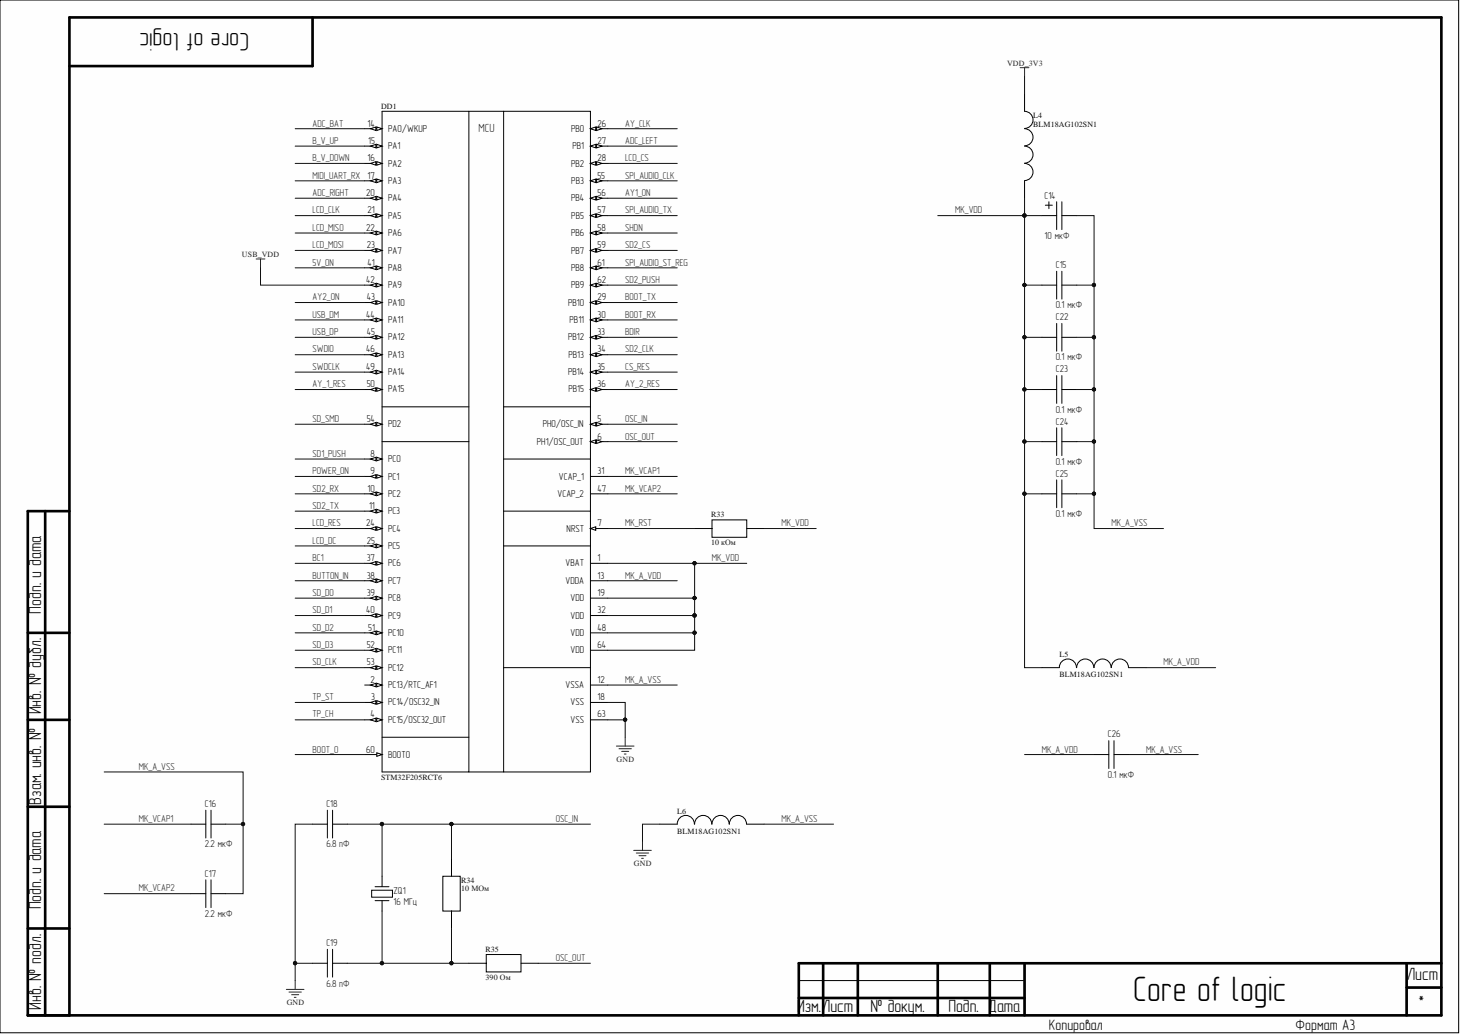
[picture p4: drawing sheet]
<svg xmlns="http://www.w3.org/2000/svg" width="420mm" height="297mm" viewBox="0 0 420 297" stroke-linecap="round" stroke-linejoin="round" font-family="sans-serif">
<path d="M0 0h419.3v296.6h-419.3z" fill="#fefefe"/>
<g fill="none" stroke="#000" stroke-width=".76">
<path d="M89.9 5v14h-69.9M13 146.8v144.9M20 146.8h-12v144.9h406.5v-286.7h-394.5v286.7M8 181.8h12M8 206.8h12M8 231.8h12M8 266.7h12M236.7 276.7v15M246.7 276.7v15M269.6 276.7v15M284.6 276.7v15M294.6 276.7v15"/>
<path d="M404.5 276.7v15M414.5 276.7h-184.8v15M229.7 286.7h64.9M404.5 283.7h10"/>
</g>
<path d="M0 0h419.4v296.7h-419.4zM104.9 37h5M109.9 32h24.9v189.8h-24.9zM134.8 32h10v189.8h-10M144.8 32h25v189.8h-25M109.9 116.9h24.9M144.8 116.9h25M109.9 126.9h24.9M144.8 131.9h25M144.8 156.8h25M109.9 211.8h24.9M229.7 281.7h64.9" fill="none" stroke="#000" stroke-width=".29"/>
<path d="M108.3 36.5l1.6 .5-1.6 .5z" fill="#fefefe"/>
<path d="M108.3 36.5l1.6 .5-1.6 .5z" fill="none" stroke="#000" stroke-width=".29"/>
<path d="M106.6 37l1.5-.5v1z" fill="#fefefe"/>
<path d="M106.6 37l1.5-.5v1zM104.9 42h5" fill="none" stroke="#000" stroke-width=".29"/>
<path d="M108.3 41.5l1.6 .5-1.6 .5z" fill="#fefefe"/>
<path d="M108.3 41.5l1.6 .5-1.6 .5z" fill="none" stroke="#000" stroke-width=".29"/>
<path d="M106.6 42l1.5-.5v1z" fill="#fefefe"/>
<path d="M104.9 46.9h5M106.6 42l1.5-.5v1z" fill="none" stroke="#000" stroke-width=".29"/>
<path d="M108.3 46.4l1.6 .5-1.6 .6z" fill="#fefefe"/>
<path d="M108.3 46.4l1.6 .5-1.6 .6z" fill="none" stroke="#000" stroke-width=".29"/>
<path d="M106.6 46.9l1.5-.5v1.1z" fill="#fefefe"/>
<path d="M104.9 51.9h5M106.6 46.9l1.5-.5v1.1z" fill="none" stroke="#000" stroke-width=".29"/>
<path d="M108.3 51.4l1.6 .5-1.6 .6z" fill="#fefefe"/>
<path d="M108.3 51.4l1.6 .5-1.6 .6z" fill="none" stroke="#000" stroke-width=".29"/>
<path d="M106.6 51.9l1.5-.5v1.1z" fill="#fefefe"/>
<path d="M104.9 56.9h5M106.6 51.9l1.5-.5v1.1z" fill="none" stroke="#000" stroke-width=".29"/>
<path d="M108.3 56.4l1.6 .5-1.6 .6z" fill="#fefefe"/>
<path d="M108.3 56.4l1.6 .5-1.6 .6z" fill="none" stroke="#000" stroke-width=".29"/>
<path d="M106.6 56.9l1.5-.5v1.1z" fill="#fefefe"/>
<path d="M106.6 56.9l1.5-.5v1.1zM104.9 61.9h5" fill="none" stroke="#000" stroke-width=".29"/>
<path d="M108.3 61.4l1.6 .5-1.6 .5z" fill="#fefefe"/>
<path d="M108.3 61.4l1.6 .5-1.6 .5z" fill="none" stroke="#000" stroke-width=".29"/>
<path d="M106.6 61.9l1.5-.5v1z" fill="#fefefe"/>
<path d="M104.9 66.9h5M106.6 61.9l1.5-.5v1z" fill="none" stroke="#000" stroke-width=".29"/>
<path d="M108.3 66.4l1.6 .5-1.6 .5z" fill="#fefefe"/>
<path d="M108.3 66.4l1.6 .5-1.6 .5z" fill="none" stroke="#000" stroke-width=".29"/>
<path d="M106.6 66.9l1.5-.5v1z" fill="#fefefe"/>
<path d="M104.9 71.9h5M106.6 66.9l1.5-.5v1z" fill="none" stroke="#000" stroke-width=".29"/>
<path d="M108.3 71.4l1.6 .5-1.6 .5z" fill="#fefefe"/>
<path d="M108.3 71.4l1.6 .5-1.6 .5z" fill="none" stroke="#000" stroke-width=".29"/>
<path d="M106.6 71.9l1.5-.5v1z" fill="#fefefe"/>
<path d="M104.9 76.9h5M106.6 71.9l1.5-.5v1z" fill="none" stroke="#000" stroke-width=".29"/>
<path d="M108.3 76.4l1.6 .5-1.6 .5z" fill="#fefefe"/>
<path d="M108.3 76.4l1.6 .5-1.6 .5z" fill="none" stroke="#000" stroke-width=".29"/>
<path d="M106.6 76.9l1.5-.5v1z" fill="#fefefe"/>
<path d="M106.6 76.9l1.5-.5v1zM104.9 81.9h5" fill="none" stroke="#000" stroke-width=".29"/>
<path d="M108.3 81.4l1.6 .5-1.6 .5z" fill="#fefefe"/>
<path d="M108.3 81.4l1.6 .5-1.6 .5z" fill="none" stroke="#000" stroke-width=".29"/>
<path d="M106.6 81.9l1.5-.5v1z" fill="#fefefe"/>
<path d="M104.9 86.9h5M106.6 81.9l1.5-.5v1z" fill="none" stroke="#000" stroke-width=".29"/>
<path d="M108.3 86.4l1.6 .5-1.6 .5z" fill="#fefefe"/>
<path d="M108.3 86.4l1.6 .5-1.6 .5z" fill="none" stroke="#000" stroke-width=".29"/>
<path d="M106.6 86.9l1.5-.5v1z" fill="#fefefe"/>
<path d="M104.9 91.9h5M106.6 86.9l1.5-.5v1z" fill="none" stroke="#000" stroke-width=".29"/>
<path d="M108.3 91.4l1.6 .5-1.6 .5z" fill="#fefefe"/>
<path d="M108.3 91.4l1.6 .5-1.6 .5z" fill="none" stroke="#000" stroke-width=".29"/>
<path d="M106.6 91.9l1.5-.5v1z" fill="#fefefe"/>
<path d="M104.9 96.9h5M106.6 91.9l1.5-.5v1z" fill="none" stroke="#000" stroke-width=".29"/>
<path d="M108.3 96.4l1.6 .5-1.6 .5z" fill="#fefefe"/>
<path d="M108.3 96.4l1.6 .5-1.6 .5z" fill="none" stroke="#000" stroke-width=".29"/>
<path d="M106.6 96.9l1.5-.5v1z" fill="#fefefe"/>
<path d="M106.6 96.9l1.5-.5v1zM104.9 101.9h5" fill="none" stroke="#000" stroke-width=".29"/>
<path d="M108.3 101.4l1.6 .5-1.6 .5z" fill="#fefefe"/>
<path d="M108.3 101.4l1.6 .5-1.6 .5z" fill="none" stroke="#000" stroke-width=".29"/>
<path d="M106.6 101.9l1.5-.5v1z" fill="#fefefe"/>
<path d="M104.9 106.9h5M106.6 101.9l1.5-.5v1z" fill="none" stroke="#000" stroke-width=".29"/>
<path d="M108.3 106.4l1.6 .5-1.6 .5z" fill="#fefefe"/>
<path d="M108.3 106.4l1.6 .5-1.6 .5z" fill="none" stroke="#000" stroke-width=".29"/>
<path d="M106.6 106.9l1.5-.5v1z" fill="#fefefe"/>
<path d="M104.9 111.9h5M106.6 106.9l1.5-.5v1z" fill="none" stroke="#000" stroke-width=".29"/>
<path d="M108.3 111.4l1.6 .5-1.6 .5z" fill="#fefefe"/>
<path d="M108.3 111.4l1.6 .5-1.6 .5z" fill="none" stroke="#000" stroke-width=".29"/>
<path d="M106.6 111.9l1.5-.5v1z" fill="#fefefe"/>
<path d="M169.8 37h5M106.6 111.9l1.5-.5v1z" fill="none" stroke="#000" stroke-width=".29"/>
<path d="M169.8 37l1.5-.5v1z" fill="#fefefe"/>
<path d="M169.8 37l1.5-.5v1z" fill="none" stroke="#000" stroke-width=".29"/>
<path d="M171.5 36.5l1.6 .5-1.6 .5z" fill="#fefefe"/>
<path d="M171.5 36.5l1.6 .5-1.6 .5zM169.8 42h5" fill="none" stroke="#000" stroke-width=".29"/>
<path d="M169.8 42l1.5-.5v1z" fill="#fefefe"/>
<path d="M169.8 42l1.5-.5v1z" fill="none" stroke="#000" stroke-width=".29"/>
<path d="M171.5 41.5l1.6 .5-1.6 .5z" fill="#fefefe"/>
<path d="M169.8 46.9h5M171.5 41.5l1.6 .5-1.6 .5z" fill="none" stroke="#000" stroke-width=".29"/>
<path d="M169.8 46.9l1.5-.5v1.1z" fill="#fefefe"/>
<path d="M169.8 46.9l1.5-.5v1.1z" fill="none" stroke="#000" stroke-width=".29"/>
<path d="M171.5 46.4l1.6 .5-1.6 .6z" fill="#fefefe"/>
<path d="M169.8 51.9h5M171.5 46.4l1.6 .5-1.6 .6z" fill="none" stroke="#000" stroke-width=".29"/>
<path d="M169.8 51.9l1.5-.5v1.1z" fill="#fefefe"/>
<path d="M169.8 51.9l1.5-.5v1.1z" fill="none" stroke="#000" stroke-width=".29"/>
<path d="M171.5 51.4l1.6 .5-1.6 .6z" fill="#fefefe"/>
<path d="M169.8 56.9h5M171.5 51.4l1.6 .5-1.6 .6z" fill="none" stroke="#000" stroke-width=".29"/>
<path d="M169.8 56.9l1.5-.5v1.1z" fill="#fefefe"/>
<path d="M169.8 56.9l1.5-.5v1.1z" fill="none" stroke="#000" stroke-width=".29"/>
<path d="M171.5 56.4l1.6 .5-1.6 .6z" fill="#fefefe"/>
<path d="M171.5 56.4l1.6 .5-1.6 .6zM169.8 61.9h5" fill="none" stroke="#000" stroke-width=".29"/>
<path d="M169.8 61.9l1.5-.5v1z" fill="#fefefe"/>
<path d="M169.8 61.9l1.5-.5v1z" fill="none" stroke="#000" stroke-width=".29"/>
<path d="M171.5 61.4l1.6 .5-1.6 .5z" fill="#fefefe"/>
<path d="M169.8 66.9h5M171.5 61.4l1.6 .5-1.6 .5z" fill="none" stroke="#000" stroke-width=".29"/>
<path d="M169.8 66.9l1.5-.5v1z" fill="#fefefe"/>
<path d="M169.8 66.9l1.5-.5v1z" fill="none" stroke="#000" stroke-width=".29"/>
<path d="M171.5 66.4l1.6 .5-1.6 .5z" fill="#fefefe"/>
<path d="M169.8 71.9h5M171.5 66.4l1.6 .5-1.6 .5z" fill="none" stroke="#000" stroke-width=".29"/>
<path d="M169.8 71.9l1.5-.5v1z" fill="#fefefe"/>
<path d="M169.8 71.9l1.5-.5v1z" fill="none" stroke="#000" stroke-width=".29"/>
<path d="M171.5 71.4l1.6 .5-1.6 .5z" fill="#fefefe"/>
<path d="M169.8 76.9h5M171.5 71.4l1.6 .5-1.6 .5z" fill="none" stroke="#000" stroke-width=".29"/>
<path d="M169.8 76.9l1.5-.5v1z" fill="#fefefe"/>
<path d="M169.8 76.9l1.5-.5v1z" fill="none" stroke="#000" stroke-width=".29"/>
<path d="M171.5 76.4l1.6 .5-1.6 .5z" fill="#fefefe"/>
<path d="M171.5 76.4l1.6 .5-1.6 .5zM169.8 81.9h5" fill="none" stroke="#000" stroke-width=".29"/>
<path d="M169.8 81.9l1.5-.5v1z" fill="#fefefe"/>
<path d="M169.8 81.9l1.5-.5v1z" fill="none" stroke="#000" stroke-width=".29"/>
<path d="M171.5 81.4l1.6 .5-1.6 .5z" fill="#fefefe"/>
<path d="M169.8 86.9h5M171.5 81.4l1.6 .5-1.6 .5z" fill="none" stroke="#000" stroke-width=".29"/>
<path d="M169.8 86.9l1.5-.5v1z" fill="#fefefe"/>
<path d="M169.8 86.9l1.5-.5v1z" fill="none" stroke="#000" stroke-width=".29"/>
<path d="M171.5 86.4l1.6 .5-1.6 .5z" fill="#fefefe"/>
<path d="M169.8 91.9h5M171.5 86.4l1.6 .5-1.6 .5z" fill="none" stroke="#000" stroke-width=".29"/>
<path d="M169.8 91.9l1.5-.5v1z" fill="#fefefe"/>
<path d="M169.8 91.9l1.5-.5v1z" fill="none" stroke="#000" stroke-width=".29"/>
<path d="M171.5 91.4l1.6 .5-1.6 .5z" fill="#fefefe"/>
<path d="M169.8 96.9h5M171.5 91.4l1.6 .5-1.6 .5z" fill="none" stroke="#000" stroke-width=".29"/>
<path d="M169.8 96.9l1.5-.5v1z" fill="#fefefe"/>
<path d="M169.8 96.9l1.5-.5v1z" fill="none" stroke="#000" stroke-width=".29"/>
<path d="M171.5 96.4l1.6 .5-1.6 .5z" fill="#fefefe"/>
<path d="M171.5 96.4l1.6 .5-1.6 .5zM169.8 101.9h5" fill="none" stroke="#000" stroke-width=".29"/>
<path d="M169.8 101.9l1.5-.5v1z" fill="#fefefe"/>
<path d="M169.8 101.9l1.5-.5v1z" fill="none" stroke="#000" stroke-width=".29"/>
<path d="M171.5 101.4l1.6 .5-1.6 .5z" fill="#fefefe"/>
<path d="M169.8 106.9h5M171.5 101.4l1.6 .5-1.6 .5z" fill="none" stroke="#000" stroke-width=".29"/>
<path d="M169.8 106.9l1.5-.5v1z" fill="#fefefe"/>
<path d="M169.8 106.9l1.5-.5v1z" fill="none" stroke="#000" stroke-width=".29"/>
<path d="M171.5 106.4l1.6 .5-1.6 .5z" fill="#fefefe"/>
<path d="M169.8 111.9h5M171.5 106.4l1.6 .5-1.6 .5z" fill="none" stroke="#000" stroke-width=".29"/>
<path d="M169.8 111.9l1.5-.5v1z" fill="#fefefe"/>
<path d="M169.8 111.9l1.5-.5v1z" fill="none" stroke="#000" stroke-width=".29"/>
<path d="M171.5 111.4l1.6 .5-1.6 .5z" fill="#fefefe"/>
<path d="M171.5 111.4l1.6 .5-1.6 .5zM104.9 121.9h5" fill="none" stroke="#000" stroke-width=".29"/>
<path d="M108.3 121.4l1.6 .5-1.6 .5z" fill="#fefefe"/>
<path d="M108.3 121.4l1.6 .5-1.6 .5z" fill="none" stroke="#000" stroke-width=".29"/>
<path d="M106.6 121.9l1.5-.5v1z" fill="#fefefe"/>
<path d="M106.6 121.9l1.5-.5v1zM104.9 216.8h5" fill="none" stroke="#000" stroke-width=".29"/>
<path d="M108.3 216.3l1.6 .5-1.6 .5z" fill="#fefefe"/>
<path d="M104.9 131.9h5M108.3 216.3l1.6 .5-1.6 .5z" fill="none" stroke="#000" stroke-width=".29"/>
<path d="M108.3 131.4l1.6 .5-1.6 .5z" fill="#fefefe"/>
<path d="M108.3 131.4l1.6 .5-1.6 .5z" fill="none" stroke="#000" stroke-width=".29"/>
<path d="M106.6 131.9l1.5-.5v1z" fill="#fefefe"/>
<path d="M104.9 136.9h5M106.6 131.9l1.5-.5v1z" fill="none" stroke="#000" stroke-width=".29"/>
<path d="M108.3 136.4l1.6 .5-1.6 .5z" fill="#fefefe"/>
<path d="M108.3 136.4l1.6 .5-1.6 .5z" fill="none" stroke="#000" stroke-width=".29"/>
<path d="M106.6 136.9l1.5-.5v1z" fill="#fefefe"/>
<path d="M106.6 136.9l1.5-.5v1zM104.9 141.9h5" fill="none" stroke="#000" stroke-width=".29"/>
<path d="M108.3 141.4l1.6 .5-1.6 .5z" fill="#fefefe"/>
<path d="M108.3 141.4l1.6 .5-1.6 .5z" fill="none" stroke="#000" stroke-width=".29"/>
<path d="M106.6 141.9l1.5-.5v1z" fill="#fefefe"/>
<path d="M104.9 146.8h5M106.6 141.9l1.5-.5v1z" fill="none" stroke="#000" stroke-width=".29"/>
<path d="M108.3 146.3l1.6 .5-1.6 .5z" fill="#fefefe"/>
<path d="M108.3 146.3l1.6 .5-1.6 .5z" fill="none" stroke="#000" stroke-width=".29"/>
<path d="M106.6 146.8l1.5-.5v1z" fill="#fefefe"/>
<path d="M104.9 151.8h5M106.6 146.8l1.5-.5v1z" fill="none" stroke="#000" stroke-width=".29"/>
<path d="M108.3 151.3l1.6 .5-1.6 .5z" fill="#fefefe"/>
<path d="M108.3 151.3l1.6 .5-1.6 .5z" fill="none" stroke="#000" stroke-width=".29"/>
<path d="M106.6 151.8l1.5-.5v1z" fill="#fefefe"/>
<path d="M104.9 156.8h5M106.6 151.8l1.5-.5v1z" fill="none" stroke="#000" stroke-width=".29"/>
<path d="M108.3 156.3l1.6 .5-1.6 .5z" fill="#fefefe"/>
<path d="M108.3 156.3l1.6 .5-1.6 .5z" fill="none" stroke="#000" stroke-width=".29"/>
<path d="M106.6 156.8l1.5-.5v1z" fill="#fefefe"/>
<path d="M106.6 156.8l1.5-.5v1zM104.9 161.8h5" fill="none" stroke="#000" stroke-width=".29"/>
<path d="M108.3 161.3l1.6 .5-1.6 .5z" fill="#fefefe"/>
<path d="M108.3 161.3l1.6 .5-1.6 .5z" fill="none" stroke="#000" stroke-width=".29"/>
<path d="M106.6 161.8l1.5-.5v1z" fill="#fefefe"/>
<path d="M104.9 166.8h5M106.6 161.8l1.5-.5v1z" fill="none" stroke="#000" stroke-width=".29"/>
<path d="M108.3 166.3l1.6 .5-1.6 .5z" fill="#fefefe"/>
<path d="M108.3 166.3l1.6 .5-1.6 .5z" fill="none" stroke="#000" stroke-width=".29"/>
<path d="M106.6 166.8l1.5-.5v1z" fill="#fefefe"/>
<path d="M104.9 171.8h5M106.6 166.8l1.5-.5v1z" fill="none" stroke="#000" stroke-width=".29"/>
<path d="M108.3 171.3l1.6 .5-1.6 .5z" fill="#fefefe"/>
<path d="M108.3 171.3l1.6 .5-1.6 .5z" fill="none" stroke="#000" stroke-width=".29"/>
<path d="M106.6 171.8l1.5-.5v1z" fill="#fefefe"/>
<path d="M104.9 176.8h5M106.6 171.8l1.5-.5v1z" fill="none" stroke="#000" stroke-width=".29"/>
<path d="M108.3 176.3l1.6 .5-1.6 .5z" fill="#fefefe"/>
<path d="M108.3 176.3l1.6 .5-1.6 .5z" fill="none" stroke="#000" stroke-width=".29"/>
<path d="M106.6 176.8l1.5-.5v1z" fill="#fefefe"/>
<path d="M106.6 176.8l1.5-.5v1zM104.9 181.8h5" fill="none" stroke="#000" stroke-width=".29"/>
<path d="M108.3 181.3l1.6 .5-1.6 .5z" fill="#fefefe"/>
<path d="M108.3 181.3l1.6 .5-1.6 .5z" fill="none" stroke="#000" stroke-width=".29"/>
<path d="M106.6 181.8l1.5-.5v1z" fill="#fefefe"/>
<path d="M104.9 186.8h5M106.6 181.8l1.5-.5v1z" fill="none" stroke="#000" stroke-width=".29"/>
<path d="M108.3 186.3l1.6 .5-1.6 .5z" fill="#fefefe"/>
<path d="M108.3 186.3l1.6 .5-1.6 .5z" fill="none" stroke="#000" stroke-width=".29"/>
<path d="M106.6 186.8l1.5-.5v1z" fill="#fefefe"/>
<path d="M104.9 191.8h5M106.6 186.8l1.5-.5v1z" fill="none" stroke="#000" stroke-width=".29"/>
<path d="M108.3 191.3l1.6 .5-1.6 .5z" fill="#fefefe"/>
<path d="M108.3 191.3l1.6 .5-1.6 .5z" fill="none" stroke="#000" stroke-width=".29"/>
<path d="M106.6 191.8l1.5-.5v1z" fill="#fefefe"/>
<path d="M104.9 196.8h5M106.6 191.8l1.5-.5v1z" fill="none" stroke="#000" stroke-width=".29"/>
<path d="M108.3 196.3l1.6 .5-1.6 .5z" fill="#fefefe"/>
<path d="M108.3 196.3l1.6 .5-1.6 .5z" fill="none" stroke="#000" stroke-width=".29"/>
<path d="M106.6 196.8l1.5-.5v1z" fill="#fefefe"/>
<path d="M106.6 196.8l1.5-.5v1zM104.9 201.8h5" fill="none" stroke="#000" stroke-width=".29"/>
<path d="M108.3 201.3l1.6 .5-1.6 .5z" fill="#fefefe"/>
<path d="M108.3 201.3l1.6 .5-1.6 .5z" fill="none" stroke="#000" stroke-width=".29"/>
<path d="M106.6 201.8l1.5-.5v1z" fill="#fefefe"/>
<path d="M104.9 206.8h5M106.6 201.8l1.5-.5v1z" fill="none" stroke="#000" stroke-width=".29"/>
<path d="M108.3 206.3l1.6 .5-1.6 .5z" fill="#fefefe"/>
<path d="M108.3 206.3l1.6 .5-1.6 .5z" fill="none" stroke="#000" stroke-width=".29"/>
<path d="M106.6 206.8l1.5-.5v1z" fill="#fefefe"/>
<path d="M169.8 121.9h5M106.6 206.8l1.5-.5v1z" fill="none" stroke="#000" stroke-width=".29"/>
<path d="M169.8 121.9l1.5-.5v1z" fill="#fefefe"/>
<path d="M169.8 121.9l1.5-.5v1z" fill="none" stroke="#000" stroke-width=".29"/>
<path d="M171.5 121.4l1.6 .5-1.6 .5z" fill="#fefefe"/>
<path d="M169.8 126.9h5M171.5 121.4l1.6 .5-1.6 .5z" fill="none" stroke="#000" stroke-width=".29"/>
<path d="M169.8 126.9l1.5-.5v1z" fill="#fefefe"/>
<path d="M169.8 126.9l1.5-.5v1z" fill="none" stroke="#000" stroke-width=".29"/>
<path d="M171.5 126.4l1.6 .5-1.6 .5z" fill="#fefefe"/>
<path d="M171.5 126.4l1.6 .5-1.6 .5zM169.8 151.8h5" fill="none" stroke="#000" stroke-width=".29"/>
<path d="M169.8 151.8l1.5-.5v1z" fill="#fefefe"/>
<g fill="none" stroke="#000" stroke-width=".29">
<path d="M294.6 27v5a2.46 2.46 0 0 1 2.4 2.4 2.46 2.46 0 0 1-2.4 2.5M294.6 37a2.46 2.46 0 0 1 2.4 2.4 2.46 2.46 0 0 1-2.4 2.5M294.6 42a2.45 2.45 0 0 1 2.4 2.4 2.45 2.45 0 0 1-2.4 2.5M294.6 46.9a2.46 2.46 0 0 1 2.4 2.5 2.46 2.46 0 0 1-2.4 2.5M294.6 51.9v5M300.6 58.9h2M301.6 58v1.9M303.8 58v8M305.3 58v8M299.6 61.9h4.2M303.8 77.9v8M305.3 61.9h4.3"/>
<path d="M305.3 77.9v8M299.6 81.9h4.2M299.6 96.9h4.2M303.8 92.9v8M305.3 92.9v8M305.3 81.9h4.3M305.3 96.9h4.3M299.6 111.9h4.2M303.8 107.9v8M305.3 107.9v8M305.3 111.9h4.3M169.8 136.9h5"/>
<path d="M299.6 126.9h4.2M303.8 122.9v8M303.8 137.9v7.9M305.3 122.9v8M305.3 137.9v7.9M305.3 126.9h4.3M144.8 146.8h25M169.8 151.8l1.5-.5v1zM169.8 141.9h5M199.7 151.8h5M204.7 149.3h10v5h-10zM214.7 151.8h5"/>
<path d="M299.6 141.9h4.2M305.3 141.9h4.3M169.8 176.8h5M169.8 161.8h5M169.8 166.8h5M169.8 171.8h5M144.8 191.8h25M169.8 181.8h5M169.8 186.8h5M169.8 196.8h5M309.5 191.8a2.46 2.46 0 0 0-2.4-2.5 2.46 2.46 0 0 0-2.5 2.5h-5M314.5 191.8a2.46 2.46 0 0 0-2.5-2.5 2.46 2.46 0 0 0-2.4 2.5"/>
<path d="M319.5 191.8a2.45 2.45 0 0 0-2.5-2.5 2.45 2.45 0 0 0-2.4 2.5M324.5 191.8a2.46 2.46 0 0 0-2.5-2.5 2.46 2.46 0 0 0-2.4 2.5M324.6 191.8h5M169.8 201.8h5M169.8 206.8h5M314.6 216.8h4.2M318.8 212.8v8M320.3 216.8h4.3M320.3 212.8v8M54.9 236.8h4.3M59.2 232.7v8M60.7 236.8h4.2"/>
<path d="M60.7 232.7v8M89.9 236.8h4.2M94.1 232.7v8M95.6 236.8h4.3M95.6 232.7v8M199.7 236.8a2.46 2.46 0 0 0-2.5-2.6 2.46 2.46 0 0 0-2.5 2.6h-5M204.7 236.8a2.46 2.46 0 0 0-2.5-2.6 2.46 2.46 0 0 0-2.5 2.6M209.6 236.8a2.46 2.46 0 0 0-2.4-2.6 2.46 2.46 0 0 0-2.5 2.6M214.6 236.8a2.46 2.46 0 0 0-2.4-2.6 2.46 2.46 0 0 0-2.5 2.6M214.7 236.8h5M54.9 256.7h4.3M59.2 252.7v8"/>
<path d="M60.7 252.7v8M60.7 256.7h4.2M106.9 255.7h6v2h-6zM107.9 254.7h3.9M107.9 258.7h3.9M109.9 251.7v3M109.9 258.7v3M127.3 251.7h5v10h-5zM129.8 246.7v5M89.9 276.7h4.2M94.1 272.7v8M95.6 272.7v8"/>
<path d="M95.6 276.7h4.3M129.8 261.7v5M134.8 276.7h5M139.8 274.2h10v5h-10zM149.8 276.7h5"/>
</g>
<g fill="none" stroke="#262626" stroke-width=".29">
<path d="M293.3 19.4h2.6M294.6 19.4v2.6M73.6 74.4h2.6M74.9 74.4v2.5M177.2 214.3h5.1M178 215.1h3.5M178.8 215.9h2M179.5 216.6h.5M179.8 211.8v2.5M182.2 244.3h5.1M183 245.1h3.5M183.7 245.8h2.1"/>
<path d="M184.5 246.6h.5M184.7 241.8v2.5M82.3 284.2h5.1M83.1 285h3.5M83.9 285.8h2M84.6 286.5h.5M84.9 281.7v2.5"/>
</g>
<g fill="none" stroke="#0e0e0e" stroke-width=".29">
<path d="M84.9 37h20M174.8 37h19.9M294.6 22v5M84.9 42h20M84.9 51.9h20M84.9 56.9h20M84.9 46.9h20M174.8 42h19.9M174.8 51.9h19.9M174.8 56.9h19.9M174.8 46.9h19.9M294.6 56.9v5h5"/>
<path d="M74.9 76.9v5h30M84.9 61.9h20M84.9 66.9h20M84.9 71.9h20M84.9 76.9h20M174.8 61.9h19.9M174.8 66.9h19.9M174.8 71.9h19.9M174.8 76.9h19.9M269.6 61.9h25v20h5M309.6 61.9h5v20h-5M84.9 96.9h20"/>
<path d="M84.9 86.9h20M84.9 91.9h20M174.8 96.9h19.9M174.8 86.9h19.9M174.8 81.9h19.9M174.8 91.9h19.9M294.6 81.9v109.9h5M294.6 96.9h5M309.6 96.9h5M314.6 81.9v60h-5M84.9 111.9h20M84.9 101.9h20"/>
<path d="M84.9 106.9h20M174.8 111.9h19.9M174.8 101.9h19.9M174.8 106.9h19.9M294.6 111.9h5M309.6 111.9h5M84.9 136.9h20M84.9 121.9h20M84.9 131.9h20M174.8 136.9h19.9M174.8 121.9h19.9M174.8 126.9h19.9"/>
<path d="M294.6 126.9h5M309.6 126.9h5M84.9 151.8h20M84.9 141.9h20M84.9 146.8h20M84.9 156.8h20M174.8 151.8h24.9M174.8 141.9h19.9M219.7 151.8h15M294.6 141.9h5M314.6 141.9v9.9h19.9M84.9 161.8h20"/>
<path d="M84.9 166.8h20M84.9 176.8h20M84.9 171.8h20M174.8 171.8h24.9v5M174.8 161.8h24.9v10M174.8 166.8h19.9M174.8 176.8h24.9M199.7 176.8v5h-24.9M199.7 161.8h15M84.9 191.8h20M84.9 181.8h20M84.9 186.8h20"/>
<path d="M174.8 196.8h19.9M199.7 181.8v5h-24.9M329.6 191.8h19.9M84.9 206.8h20M84.9 216.8h20M84.9 201.8h20M174.8 201.8h5v10M174.8 206.8h5M294.6 216.8h20M324.6 216.8h19.9M30 221.8h39.9v15M30 236.8h24.9"/>
<path d="M64.9 236.8h5v19.9h-5M89.9 236.8h-5v39.9M99.9 236.8h10v14.9M109.9 236.8h19.9v9.9M129.8 236.8h40M189.7 236.8h-5v5M219.7 236.8h20M30 256.7h24.9M89.9 276.7h-5v5M109.9 261.7v15h-10M129.8 266.7v10h-19.9M129.8 276.7h5"/>
<path d="M154.8 276.7h15"/>
</g>
<g fill="#0e0e0e" stroke="#0e0e0e" stroke-width=".29">
<circle cx="294.6" cy="81.9" r=".47"/>
<circle cx="294.6" cy="61.9" r=".47"/>
<circle cx="199.7" cy="161.8" r=".47"/>
<circle cx="199.7" cy="181.8" r=".47"/>
<circle cx="199.7" cy="176.8" r=".47"/>
<circle cx="199.7" cy="171.8" r=".47"/>
<circle cx="179.7" cy="206.8" r=".47"/>
<circle cx="84.8" cy="276.7" r=".47"/>
<circle cx="109.8" cy="236.7" r=".47"/>
<circle cx="109.8" cy="276.7" r=".47"/>
<circle cx="129.8" cy="236.7" r=".47"/>
<circle cx="129.8" cy="276.7" r=".47"/>
<circle cx="314.5" cy="126.8" r=".47"/>
<circle cx="314.5" cy="111.9" r=".47"/>
<circle cx="314.5" cy="96.9" r=".47"/>
<circle cx="294.6" cy="96.9" r=".47"/>
<circle cx="294.6" cy="111.9" r=".47"/>
<circle cx="294.6" cy="126.8" r=".47"/>
<circle cx="294.6" cy="141.8" r=".47"/>
<circle cx="314.5" cy="81.9" r=".47"/>
<circle cx="314.5" cy="141.8" r=".47"/>
<circle cx="69.9" cy="236.7" r=".47"/>
</g>
<text font-size="10.1" x="325.9" y="287.5">Core of logic</text>
<text font-size="7.3" x="71.6" y="9.6" transform="rotate(-180 71.6 9.6)">Core of logic</text>
<g font-size="5.1">
<text x="11.8" y="176.3" transform="rotate(-90 11.8 176.3)">Подп. и дата</text>
<text x="11.8" y="205.2" transform="rotate(-90 11.8 205.2)">Инв. № дубл.</text>
<text x="11.8" y="231.1" transform="rotate(-90 11.8 231.1)">Взам. инв. №</text>
<text x="11.8" y="261.3" transform="rotate(-90 11.8 261.3)">Подп. и дата</text>
<text x="404.5" y="281.6">Лист</text>
<text x="11.8" y="290.1" transform="rotate(-90 11.8 290.1)">Инв. № подл.</text>
<text x="229.2" y="290.6">Изм.Лист</text>
<text x="250.3" y="290.6">№ докум.</text>
<text x="272.8" y="290.6">Подп. Дата</text>
<text x="407.6" y="289.6">*</text>
</g>
<g font-size="4.3">
<text x="301.6" y="295.8">Копировал</text>
<text x="372.5" y="295.8">Формат А3</text>
</g>
<text font-size="3.4" fill="#1c1c1c" x="137.6" y="38">MCU</text>
<g font-size="2.9" fill="#262626">
<text x="89.9" y="36.4">ADC_BAT</text>
<text x="89.9" y="41.4">B_V_UP</text>
<text x="179.8" y="41.4">ADC_LEFT</text>
<text x="179.8" y="36.4">AY_CLK</text>
<text x="89.9" y="46.4">B_V_DOWN</text>
<text x="179.8" y="46.4">LCD_CS</text>
<text x="89.9" y="51.3">MIDI_UART_RX</text>
<text x="179.8" y="51.3">SPI_AUDIO_CLK</text>
<text x="89.9" y="56.3">ADC_RIGHT</text>
<text x="179.8" y="56.3">AY1_ON</text>
<text x="89.9" y="61.3">LCD_CLK</text>
<text x="179.8" y="61.3">SPI_AUDIO_TX</text>
<text x="274.6" y="61.3">MK_VDD</text>
<text x="89.9" y="66.3">LCD_MISO</text>
<text x="89.9" y="71.3">LCD_MOSI</text>
<text x="179.8" y="66.3">SHDN</text>
<text x="179.8" y="71.3">SD2_CS</text>
<text x="89.9" y="76.3">5V_ON</text>
<text x="179.8" y="76.3">SPI_AUDIO_ST_REG</text>
<text x="179.8" y="81.3">SD2_PUSH</text>
<text x="89.9" y="86.3">AY2_ON</text>
<text x="179.8" y="86.3">BOOT_TX</text>
<text x="89.9" y="91.3">USB_DM</text>
<text x="179.8" y="91.3">BOOT_RX</text>
<text x="89.9" y="101.2">SWDIO</text>
<text x="89.9" y="96.3">USB_DP</text>
<text x="179.8" y="101.2">SD2_CLK</text>
<text x="179.8" y="96.3">BDIR</text>
<text x="89.9" y="106.2">SWDCLK</text>
<text x="179.8" y="106.2">CS_RES</text>
<text x="89.9" y="111.2">AY_1_RES</text>
<text x="179.8" y="111.2">AY_2_RES</text>
<text x="89.9" y="121.3">SD_SMD</text>
<text x="179.8" y="121.3">OSC_IN</text>
<text x="89.9" y="131.3">SD1_PUSH</text>
<text x="179.8" y="126.3">OSC_OUT</text>
<text x="89.9" y="136.3">POWER_ON</text>
<text x="179.8" y="136.3">MK_VCAP1</text>
<text x="89.9" y="141.2">SD2_RX</text>
<text x="179.8" y="141.2">MK_VCAP2</text>
<text x="89.9" y="146.2">SD2_TX</text>
<text x="89.9" y="151.2">LCD_RES</text>
<text x="179.8" y="151.2">MK_RST</text>
<text x="224.7" y="151.2">MK_VDD</text>
<text x="319.6" y="151.2">MK_A_VSS</text>
<text x="89.9" y="161.2">BC1</text>
<text x="89.9" y="156.2">LCD_DC</text>
<text x="204.7" y="161.2">MK_VDD</text>
<text x="89.9" y="166.2">BUTTON_IN</text>
<text x="179.8" y="166.2">MK_A_VDD</text>
<text x="89.9" y="171.2">SD_D0</text>
<text x="89.9" y="176.2">SD_D1</text>
<text x="89.9" y="181.2">SD_D2</text>
<text x="89.9" y="186.2">SD_D3</text>
<text x="89.9" y="191.1">SD_CLK</text>
<text x="334.6" y="191.1">MK_A_VDD</text>
<text x="179.8" y="196.1">MK_A_VSS</text>
<text x="89.9" y="201.1">TP_ST</text>
<text x="89.9" y="206.1">TP_CH</text>
<text x="39.9" y="221.2">MK_A_VSS</text>
<text x="89.9" y="216.2">BOOT_0</text>
<text x="299.6" y="216.2">MK_A_VDD</text>
<text x="329.6" y="216.2">MK_A_VSS</text>
<text x="39.9" y="236.1">MK_VCAP1</text>
<text x="159.8" y="236.1">OSC_IN</text>
<text x="224.7" y="236.1">MK_A_VSS</text>
<text x="39.9" y="256.1">MK_VCAP2</text>
<text x="159.8" y="276.1">OSC_OUT</text>
</g>
<g font-size="2.9">
<text x="105.7" y="36.4">14</text>
<text x="105.9" y="41.4">15</text>
<text x="111.6" y="37.9">PA0/WKUP</text>
<text x="164.2" y="37.9">PB0</text>
<text x="171.8" y="36.4">26</text>
<text x="171.8" y="41.4">27</text>
<text x="105.7" y="46.4">16</text>
<text x="111.6" y="42.9">PA1</text>
<text x="111.6" y="47.9">PA2</text>
<text x="164.2" y="47.9">PB2</text>
<text x="164.6" y="42.9">PB1</text>
<text x="171.8" y="46.4">28</text>
<text x="105.7" y="51.3">17</text>
<text x="111.6" y="52.9">PA3</text>
<text x="164.3" y="52.9">PB3</text>
<text x="171.8" y="51.3">55</text>
<text x="105.3" y="56.3">20</text>
<text x="111.6" y="57.9">PA4</text>
<text x="164.2" y="57.9">PB4</text>
<text x="171.8" y="56.3">56</text>
<text x="105.7" y="61.3">21</text>
<text x="111.6" y="62.8">PA5</text>
<text x="164.3" y="62.8">PB5</text>
<text x="171.8" y="61.3">57</text>
<text x="105.3" y="66.3">22</text>
<text x="105.4" y="71.3">23</text>
<text x="111.6" y="67.8">PA6</text>
<text x="164.2" y="67.8">PB6</text>
<text x="171.8" y="66.3">58</text>
<text x="171.8" y="71.3">59</text>
<text x="105.7" y="76.3">41</text>
<text x="111.6" y="72.8">PA7</text>
<text x="111.6" y="77.8">PA8</text>
<text x="164.2" y="72.8">PB7</text>
<text x="164.2" y="77.8">PB8</text>
<text x="171.8" y="76.3">61</text>
<text x="105.3" y="81.3">42</text>
<text x="111.6" y="82.8">PA9</text>
<text x="164.2" y="82.8">PB9</text>
<text x="171.8" y="81.3">62</text>
<text x="105.4" y="86.3">43</text>
<text x="111.6" y="87.8">PA10</text>
<text x="163.3" y="87.8">PB10</text>
<text x="171.8" y="86.3">29</text>
<text x="105.3" y="91.3">44</text>
<text x="111.6" y="92.8">PA11</text>
<text x="163.8" y="92.8">PB11</text>
<text x="171.8" y="91.3">30</text>
<text x="105.3" y="101.2">46</text>
<text x="105.4" y="96.3">45</text>
<text x="111.6" y="97.8">PA12</text>
<text x="163.3" y="97.8">PB12</text>
<text x="171.8" y="96.3">33</text>
<text x="171.8" y="101.2">34</text>
<text x="105.3" y="106.2">49</text>
<text x="111.6" y="102.8">PA13</text>
<text x="111.6" y="107.8">PA14</text>
<text x="163.3" y="107.8">PB14</text>
<text x="163.4" y="102.8">PB13</text>
<text x="171.8" y="106.2">35</text>
<text x="105.4" y="111.2">50</text>
<text x="111.6" y="112.7">PA15</text>
<text x="163.4" y="112.7">PB15</text>
<text x="171.8" y="111.2">36</text>
<text x="105.4" y="121.3">54</text>
<text x="111.6" y="122.8">PD2</text>
<text x="156.1" y="122.8">PH0/OSC_IN</text>
<text x="171.8" y="121.3">5</text>
<text x="106.5" y="131.3">8</text>
<text x="154.4" y="127.8">PH1/OSC_OUT</text>
<text x="171.8" y="126.3">6</text>
<text x="106.5" y="136.3">9</text>
<text x="111.6" y="132.8">PC0</text>
<text x="111.6" y="137.8">PC1</text>
<text x="160.7" y="137.8">VCAP_1</text>
<text x="171.8" y="136.3">31</text>
<text x="105.7" y="141.2">10</text>
<text x="111.6" y="142.8">PC2</text>
<text x="160.3" y="142.8">VCAP_2</text>
<text x="171.8" y="141.2">47</text>
<text x="106.1" y="146.2">11</text>
<text x="111.6" y="147.8">PC3</text>
<text x="105.3" y="151.2">24</text>
<text x="111.6" y="152.7">PC4</text>
<text x="162.9" y="152.7">NRST</text>
<text x="171.8" y="151.2">7</text>
<text x="105.4" y="156.2">25</text>
<text x="105.4" y="161.2">37</text>
<text x="111.6" y="157.7">PC5</text>
<text x="171.8" y="161.2">1</text>
<text x="105.4" y="166.2">38</text>
<text x="111.6" y="162.7">PC6</text>
<text x="111.6" y="167.7">PC7</text>
<text x="162.6" y="162.7">VBAT</text>
<text x="162.6" y="167.7">VDDA</text>
<text x="171.8" y="166.2">13</text>
<text x="105.4" y="171.2">39</text>
<text x="111.6" y="172.7">PC8</text>
<text x="164" y="172.7">VDD</text>
<text x="171.8" y="171.2">19</text>
<text x="105.3" y="176.2">40</text>
<text x="111.6" y="177.7">PC9</text>
<text x="164" y="177.7">VDD</text>
<text x="171.8" y="176.2">32</text>
<text x="105.9" y="181.2">51</text>
<text x="111.6" y="182.7">PC10</text>
<text x="164" y="182.7">VDD</text>
<text x="171.8" y="181.2">48</text>
<text x="105.4" y="186.2">52</text>
<text x="105.5" y="191.1">53</text>
<text x="111.6" y="187.7">PC11</text>
<text x="164" y="187.7">VDD</text>
<text x="171.8" y="186.2">64</text>
<text x="106.5" y="196.1">2</text>
<text x="111.6" y="192.7">PC12</text>
<text x="111.6" y="197.7">PC13/RTC_AF1</text>
<text x="162.6" y="197.7">VSSA</text>
<text x="171.8" y="196.1">12</text>
<text x="106.7" y="201.1">3</text>
<text x="111.6" y="202.6">PC14/OSC32_IN</text>
<text x="164" y="202.6">VSS</text>
<text x="171.8" y="201.1">18</text>
<text x="106.5" y="206.1">4</text>
<text x="111.6" y="207.6">PC15/OSC32_OUT</text>
<text x="164" y="207.6">VSS</text>
<text x="171.8" y="206.1">63</text>
<text x="105.3" y="216.2">60</text>
<text x="111.6" y="217.7">BOOT0</text>
</g>
<g font-size="2.9" fill="#0e0e0e">
<text x="300.3" y="57.1">C14</text>
<text x="300.3" y="68.6">10 мкФ</text>
<text x="303.6" y="77.1">C15</text>
<text x="303.6" y="88.6">0.1 мкФ</text>
<text x="303.6" y="92">C22</text>
<text x="303.6" y="103.5">0.1 мкФ</text>
<text x="303.6" y="107">C23</text>
<text x="303.6" y="118.6">0.1 мкФ</text>
<text x="303.6" y="122">C24</text>
<text x="303.6" y="133.5">0.1 мкФ</text>
<text x="303.6" y="136.9">C25</text>
<text x="303.6" y="148.5">0.1 мкФ</text>
<text x="318.6" y="211.9">C26</text>
<text x="318.6" y="223.4">0.1 мкФ</text>
<text x="58.9" y="231.9">C16</text>
<text x="93.8" y="231.9">C18</text>
<text x="58.9" y="243.4">2.2 мкФ</text>
<text x="93.8" y="243.4">6.8 пФ</text>
<text x="58.9" y="251.9">C17</text>
<text x="113.1" y="256.9">ZQ1</text>
<text x="58.9" y="263.4">2.2 мкФ</text>
<text x="113.1" y="259.9">16 МГц</text>
<text x="93.8" y="271.8">C19</text>
<text x="93.8" y="283.4">6.8 пФ</text>
</g>
<g font-size="2.3" fill="#262626">
<text x="289.6" y="19">VDD_3V3</text>
<text x="69.6" y="73.9">USB_VDD</text>
<text x="177.3" y="218.9">GND</text>
<text x="182.3" y="248.9">GND</text>
<text x="82.4" y="288.8">GND</text>
</g>
<g font-size="2.3" fill="#0e0e0e">
<text x="109.6" y="31.2">DD1</text>
<text x="297.1" y="34">L4</text>
<text x="297.1" y="36.5">BLM18AG102SN1</text>
<text x="204.4" y="148.6">R33</text>
<text x="204.4" y="156.6">10 кОм</text>
<text x="304.6" y="188.8">L5</text>
<text x="304.6" y="194.6">BLM18AG102SN1</text>
<text x="109.6" y="224">STM32F205RCT6</text>
<text x="194.7" y="233.8">L6</text>
<text x="194.7" y="239.5">BLM18AG102SN1</text>
<text x="132.6" y="253.6">R34</text>
<text x="132.6" y="256.1">10 МОм</text>
<text x="139.6" y="273.4">R35</text>
<text x="139.6" y="281.5">390 Ом</text>
</g>
</svg>
